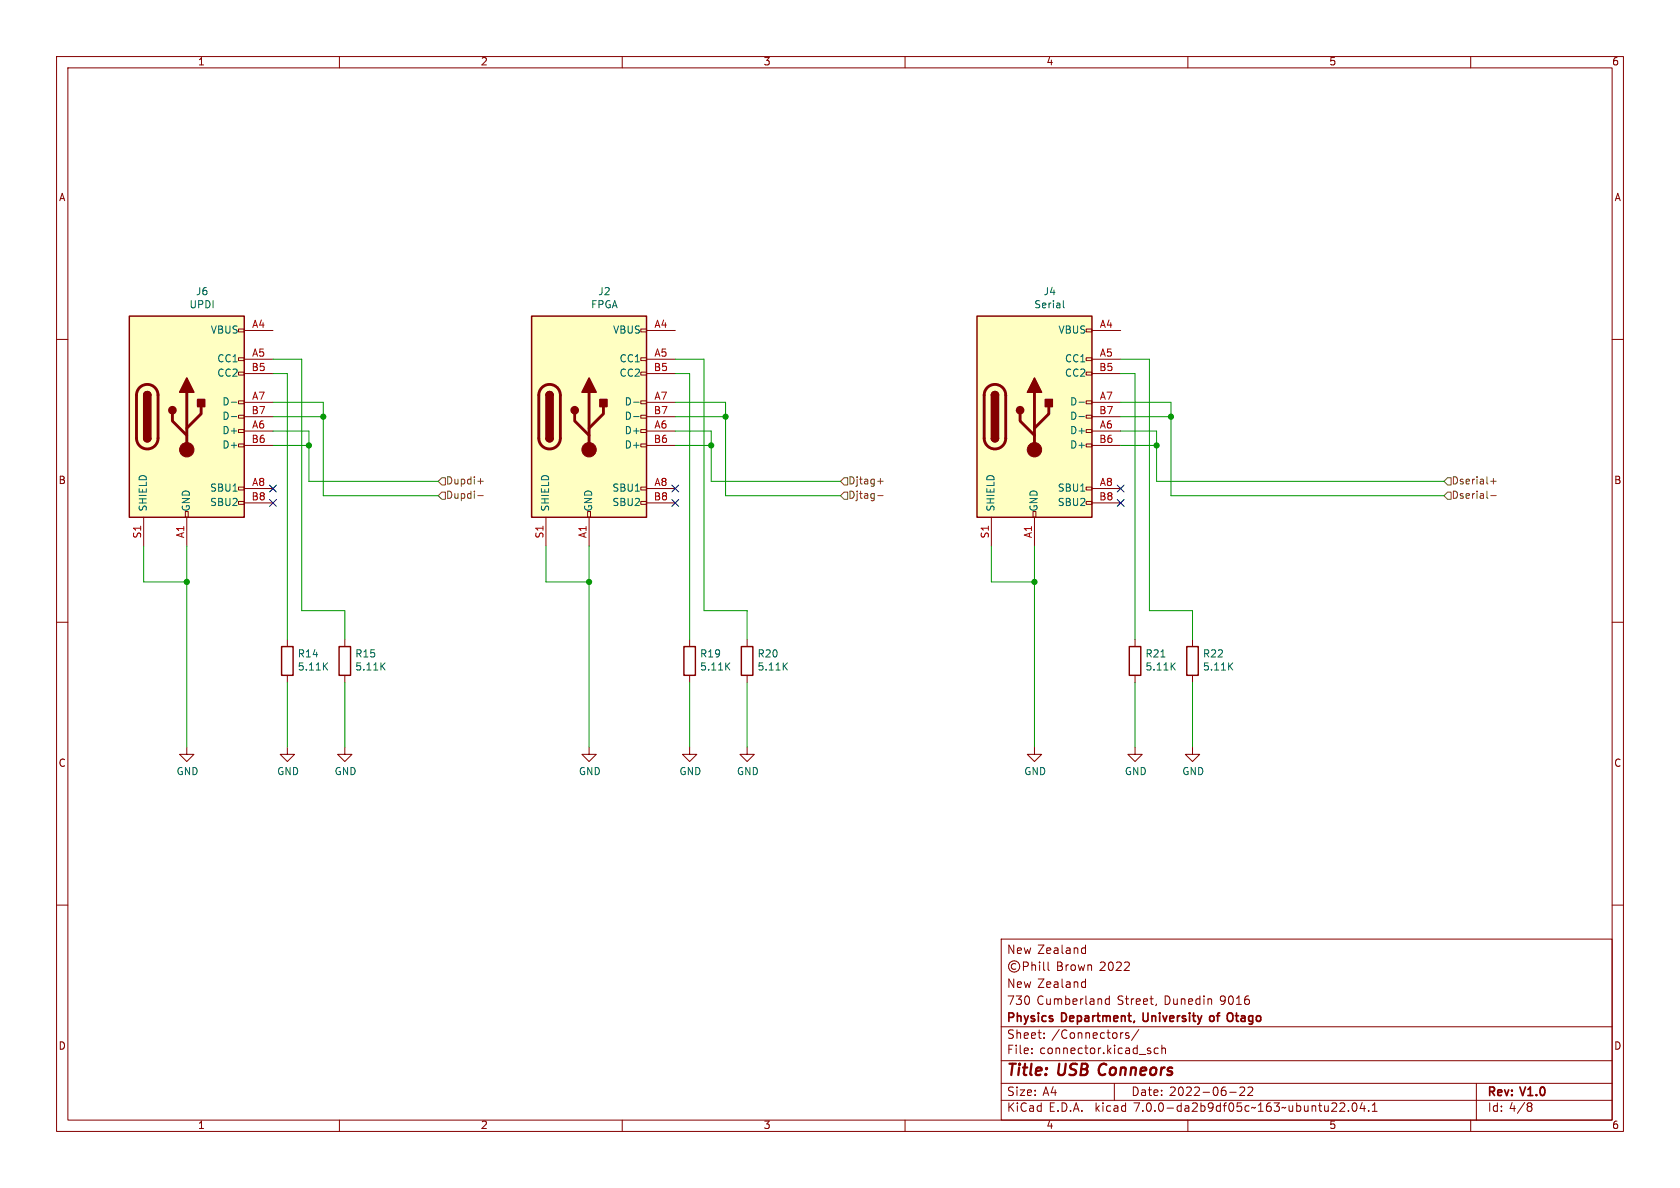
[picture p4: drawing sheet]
<svg xmlns="http://www.w3.org/2000/svg" width="297mm" height="210mm" viewBox="0 0 297 210" stroke-linecap="round" stroke-linejoin="round" font-family="sans-serif">
<g fill="none" stroke="#840000" stroke-width=".18">
<path d="M10 10h277v190h-277zM12 12h273v186h-273zM60 10v2M110 10v2M160 10v2M210 10v2M260 10v2M10 60h2M42.2 58.2h1v.5h-1zM43.2 58.4h5.1M113.3 58.2h1v.5h-1zM114.3 58.4h5.1"/>
<path d="M192 58.2h1v.5h-1zM193 58.4h5.1M285 60h2M42.2 78.5h1v.5h-1zM42.2 75.9h1v.6h-1zM42.2 73.4h1v.5h-1zM42.2 70.9h1v.5h-1zM42.2 65.8h1v.5h-1zM42.2 63.2h1v.6h-1zM43.2 63.5h5.1M43.2 76.2h5.1M43.2 71.1h5.1"/>
<path d="M43.2 66h5.1M43.2 78.7h5.1M43.2 73.7h5.1M113.3 78.5h1v.5h-1zM113.3 75.9h1v.6h-1zM113.3 73.4h1v.5h-1zM113.3 70.9h1v.5h-1zM113.3 65.8h1v.5h-1zM113.3 63.2h1v.6h-1zM114.3 63.5h5.1M114.3 76.2h5.1M114.3 71.1h5.1"/>
<path d="M114.3 66h5.1M114.3 78.7h5.1M114.3 73.7h5.1M192 78.5h1v.5h-1zM192 75.9h1v.6h-1zM192 73.4h1v.5h-1zM192 70.9h1v.5h-1zM192 65.8h1v.5h-1zM192 63.2h1v.6h-1zM193 63.5h5.1M193 76.2h5.1M193 71.1h5.1"/>
<path d="M193 66h5.1M193 78.7h5.1M193 73.7h5.1M25.4 91.4v5.1M32.8 90.4h.5v1h-.5zM33 91.4v5.1M42.2 88.6h1v.6h-1zM42.2 86.1h1v.5h-1zM43.2 86.4h5.1M43.2 88.9h5.1M96.5 91.4v5.1M103.9 90.4h.5v1h-.5z"/>
<path d="M104.1 91.4v5.1M113.3 88.6h1v.6h-1zM113.3 86.1h1v.5h-1zM114.3 86.4h5.1M114.3 88.9h5.1M175.3 91.4v5.1M182.6 90.4h.5v1h-.5zM182.9 91.4v5.1M192 88.6h1v.6h-1zM192 86.1h1v.5h-1zM193 86.4h5.1M193 88.9h5.1"/>
<path d="M10 110h2M50.8 113v1.3M50.8 119.4v1.3M61 113v1.3M61 119.4v1.3M121.9 113v1.3M121.9 119.4v1.3M132.1 113v1.3M132.1 119.4v1.3M200.7 113v1.3M200.7 119.4v1.3M210.8 113v1.3"/>
<path d="M210.8 119.4v1.3M285 110h2M33 132.1v1.3h1.3l-1.3 1.2-1.3-1.2h1.3M50.8 132.1v1.3h1.3l-1.3 1.2-1.3-1.2h1.3M61 132.1v1.3h1.2l-1.2 1.2-1.3-1.2h1.3M104.1 132.1v1.3h1.3l-1.3 1.2-1.2-1.2h1.2M121.9 132.1v1.3h1.3l-1.3 1.2-1.3-1.2h1.3M132.1 132.1v1.3h1.2l-1.2 1.2-1.3-1.2h1.3M182.9 132.1v1.3h1.2l-1.2 1.2-1.3-1.2h1.3M200.7 132.1v1.3h1.2l-1.2 1.2-1.3-1.2h1.3M210.8 132.1v1.3h1.3l-1.3 1.2-1.3-1.2h1.3M10 160h2"/>
<path d="M285 160h2M177 166h108v32h-108zM179.6 170.4a.52 .52 0 0 0-.8 .4 .52 .52 0 0 0 .8 .5M180.9 170.8h.7l.2-.2-.1-.4-.2-.1h-.6v1.5M182.4 170.1v1.5M182.4 170.7l.2-.1h.4l.1 1M183.8 170.1v.1M183.8 170.6v1M184.5 170.1v1.2l.2 .3M185.3 170.1v1.2l.2 .3M191.5 173.6h.4M191.5 167.6h.4"/>
<path d="M191.9 167.1v1.5M191.9 173.1v1.5M191.9 174.5l-.4 .1M191.9 168.5l-.4 .1M196.1 176.1v1.5M196.1 176.6h-.4l-.3 .2v.5l.1 .2h.6M204.4 177.5l-.1 .3M60 198v2M110 198v2M160 198v2M177 194.5h108M177 191.5h108"/>
<path d="M177 187.5h108M177 181.5h108M182.4 186.1v.2M182.4 185.3v.2M184.6 183.4v.2M184.6 182.6v.2M197 191.5v3M198.4 182.6h.1M199.5 182.6h-.3l-.2 .2v.2l.5 .1v.4h-.5M201.3 182l-1.3 1.9M203.4 185.8v.4M204.8 185.3h-.5l-.3 .2v.5l.2 .2h.6"/>
<path d="M205.4 185.4l.2-.1h.4v1M205.4 184.8v1.5M210 198v2M217.4 193.1h1.1M219.2 192.3l.6-.1 .2 .1v.3l-.9 1.1h.9M220.6 192.3l.6-.1 .2 .1 .1 .3-1 1.1h1M236.9 195.1l.6-.1 .2 .1v.3l-.9 1.1h.9M238.4 196.3v.2M239.2 195h.2a.81 .81 0 0 1 .6 .6 .81 .81 0 0 1-.3 .8l-.2 .1a.81 .81 0 0 1-.6-.7 .81 .81 0 0 1 .3-.8zM240.8 194.9l-.3 1.1h.9M241.2 195.5v1M242 196.3v.2"/>
<path d="M242.6 196.5h.9M242.6 195.4l.4-.4v1.5M260 198v2M261 191.5v6.5M270.3 195.6h.2M270.5 195.6l.3 .1v.5l-.3 .3h-.2M270.5 195l.3 .2-.3 .4"/>
<circle cx="179.3" cy="170.8" r="1"/>
</g>
<path d="M214.3 179.6h-.3l-.2 .2 .1 .6 .4 .2M217.3 179.1h.3l.3 .2M217.9 180.3l-.3 .3h-.3" fill="none" stroke="#840000" stroke-width=".3"/>
<g fill="#ffffc2" stroke="#ffffc2" stroke-width=".18">
<path d="M172.7 55.9h20.3v35.5h-20.3z"/>
<path d="M22.9 55.9h20.3v35.5h-20.3z"/>
<path d="M94 55.9h20.3v35.5h-20.3z"/>
</g>
<g fill="none" stroke="#840000" stroke-width=".25">
<path d="M22.9 55.9h20.3v35.5h-20.3zM94 55.9h20.3v35.5h-20.3zM172.7 55.9h20.3v35.5h-20.3zM25.4 77.5a.64 .64 0 0 0 .6 .6 .64 .64 0 0 0 .7-.6M25.4 69.9a.64 .64 0 0 1 .6-.7 .64 .64 0 0 1 .7 .7M96.5 77.5a.64 .64 0 0 0 .7 .6 .64 .64 0 0 0 .6-.6M96.5 69.9a.64 .64 0 0 1 .7-.7 .64 .64 0 0 1 .6 .7M175.3 77.5a.64 .64 0 0 0 .6 .6 .64 .64 0 0 0 .6-.6M175.3 69.9a.64 .64 0 0 1 .6-.7 .64 .64 0 0 1 .6 .7M49.8 114.3h2v5.1h-2zM59.9 114.3h2.1v5.1h-2.1zM120.9 114.3h2v5.1h-2z"/>
<path d="M131.1 114.3h2v5.1h-2zM199.6 114.3h2.1v5.1h-2.1zM209.8 114.3h2v5.1h-2z"/>
</g>
<path d="M24.7 68.5a1.91 1.91 0 0 1 2.1-.4 1.91 1.91 0 0 1 1.1 1.8v7.6a1.91 1.91 0 0 1-1.9 1.9 1.91 1.91 0 0 1-1.9-1.9v-7.8l.2-.7zM30.5 73.2v1.2l2.5 2.6M33 69.3v10.2M35.6 71.9v1.3l-2.6 2.5M95.8 68.5a1.9 1.9 0 0 1 2.1-.4 1.9 1.9 0 0 1 1.2 1.8v7.6a1.91 1.91 0 0 1-1.9 1.9 1.91 1.91 0 0 1-2-1.9l.1-7.8 .1-.7zM101.6 73.2v1.2l2.5 2.6M104.1 69.3v10.2M106.7 71.9v1.3l-2.6 2.5M174.6 68.5a1.9 1.9 0 0 1 2-.4 1.9 1.9 0 0 1 1.2 1.8v7.6a1.91 1.91 0 0 1-1.9 1.9 1.91 1.91 0 0 1-1.9-1.9v-7.8l.2-.7zM180.3 73.2v1.2l2.6 2.6M182.9 69.3v10.2M185.4 71.9v1.3l-2.5 2.5" fill="none" stroke="#840000" stroke-width=".51"/>
<g fill="#840000" stroke="#840000" stroke-width=".25">
<path d="M175.3 77.5h1.2a.64 .64 0 0 1-.6 .6 .64 .64 0 0 1-.6-.6z"/>
<path d="M175.3 69.9h1.2v7.6h-1.2z"/>
<path d="M175.4 69.4a.64 .64 0 0 1 .7-.1 .64 .64 0 0 1 .4 .6h-1.2z"/>
<path d="M182.9 66.8l1.2 2.5h-2.5z"/>
<path d="M184.8 70.6h1.3v1.3h-1.3z"/>
<path d="M25.4 77.5h1.3a.64 .64 0 0 1-.7 .6 .64 .64 0 0 1-.6-.6z"/>
<path d="M25.4 69.9h1.3v7.6h-1.3z"/>
<path d="M25.6 69.4a.64 .64 0 0 1 .7-.1 .64 .64 0 0 1 .4 .6h-1.3z"/>
<path d="M33 66.8l1.3 2.5h-2.6z"/>
<path d="M34.9 70.6h1.3v1.3h-1.3z"/>
<path d="M96.5 77.5h1.3a.64 .64 0 0 1-.6 .6 .64 .64 0 0 1-.7-.6z"/>
<path d="M96.5 69.9h1.3v7.6h-1.3z"/>
<path d="M96.7 69.4a.64 .64 0 0 1 .7-.1 .64 .64 0 0 1 .4 .6h-1.3z"/>
<path d="M104.1 66.8l1.3 2.5h-2.5z"/>
<path d="M106 70.6h1.3v1.3h-1.3z"/>
<circle cx="180.3" cy="72.5" r=".63"/>
<circle cx="30.5" cy="72.5" r=".63"/>
<circle cx="101.6" cy="72.5" r=".63"/>
</g>
<g fill="#840000" stroke="#840000" stroke-width=".18">
<circle cx="182.9" cy="79.5" r="1.27"/>
<circle cx="33" cy="79.5" r="1.27"/>
<circle cx="104.1" cy="79.5" r="1.27"/>
</g>
<g fill="none" stroke="#006464" stroke-width=".18">
<path d="M188 53.1v1.1l.2 .2M40.9 71.1h1M40.9 73.6h1M112 71.1h1M112 73.6h1M190.8 71.1h.9M190.8 73.6h.9M41.2 86.8h.7M112.3 86.8h.7M191.1 86.8h.7M57.4 117.7l.5 .7M57.9 117.2l-.7 .7"/>
<path d="M67.5 117.7l.6 .7M68.1 117.2l-.8 .7M128.5 117.7l.5 .7M129 117.2l-.7 .7M138.6 117.7l.6 .7M139.2 117.2l-.7 .7M207.2 117.7l.6 .7M207.8 117.2l-.8 .7M217.4 117.7l.5 .7M217.9 117.2l-.7 .7"/>
</g>
<g fill="none" stroke="#725600" stroke-width=".18">
<path d="M78.1 84.5h.6v1.2h-.6l-.6-.6zM78.1 87h.6v1.3h-.6l-.6-.7zM84.5 85.1h.9M84.5 87.6h.9M149.2 87h.7v1.3h-.7l-.6-.7zM149.2 84.5h.7v1.2h-.7l-.6-.6zM155.2 85.1h.9M155.2 87.6h.9M255.9 84.5h.6v1.2h-.6l-.6-.6zM255.9 87h.6v1.3h-.6l-.6-.7zM263.5 85.1h1M263.5 87.6h1"/>
<path d="M264 84.6v1"/>
</g>
<g fill="none" stroke="#009600" stroke-width=".18">
<path d="M48.3 71.1h8.8v16.5h20.4M48.3 76.2h6.3v8.9h22.9M48.3 66h2.5v47M48.3 63.5h5v44.5h7.7v5M48.3 78.7h6.3M48.3 73.7h8.8M119.4 63.5h5.1v44.5h7.6v5M119.4 71.1h8.9v16.5h20.3M119.4 76.2h6.3v8.9h22.9M119.4 66h2.5v47M119.4 78.7h6.3M119.4 73.7h8.9"/>
<path d="M198.1 71.1h8.9v16.5h48.3M198.1 76.2h6.4v8.9h50.8M198.1 66h2.6v47M198.1 63.5h5.1v44.5h7.6v5M198.1 78.7h6.4M198.1 73.7h8.9M25.4 96.5v6.4h7.6M33 96.5v35.6M96.5 96.5v6.4h7.6M104.1 96.5v35.6M175.3 96.5v6.4h7.6M182.9 96.5v35.6"/>
<path d="M50.8 120.7v11.4M61 120.7v11.4M121.9 120.7v11.4M132.1 120.7v11.4M200.7 120.7v11.4M210.8 120.7v11.4"/>
</g>
<path d="M47.7 85.8l1.2 1.2M47.7 88.3l1.2 1.2M48.9 85.8l-1.2 1.2M48.9 88.3l-1.2 1.2M118.8 85.8l1.2 1.2M118.8 88.3l1.2 1.2M120 85.8l-1.2 1.2M120 88.3l-1.2 1.2M197.5 85.8l1.2 1.2M197.5 88.3l1.2 1.2M198.7 85.8l-1.2 1.2M198.7 88.3l-1.2 1.2" fill="none" stroke="#000084" stroke-width=".18"/>
<g fill="#009600" stroke="#009600" stroke-width=".18">
<circle cx="54.6" cy="78.7" r=".46"/>
<circle cx="57.1" cy="73.7" r=".46"/>
<circle cx="104.1" cy="102.9" r=".46"/>
<circle cx="33" cy="102.9" r=".46"/>
<circle cx="128.3" cy="73.7" r=".46"/>
<circle cx="125.7" cy="78.7" r=".46"/>
<circle cx="182.9" cy="102.9" r=".46"/>
<circle cx="204.5" cy="78.7" r=".46"/>
<circle cx="207" cy="73.7" r=".46"/>
</g>
<g font-size="2.8" fill="#840000">
<text x="178" y="190.8">Title:</text>
<text x="187.1" y="190.8">USB Conneors</text>
</g>
<g font-size="2.1" fill="#840000">
<text x="178" y="168.9">New Zealand</text>
<text x="186.7" y="171.9">Brown</text>
<text x="194.4" y="171.9">2022</text>
<text x="178" y="177.9">730</text>
<text x="178" y="174.9">New Zealand</text>
<text x="183.3" y="177.9">Cumberland</text>
<text x="197.5" y="177.9">Street,</text>
<text x="205.9" y="177.9">Dunedin</text>
<text x="215.8" y="177.9">9016</text>
<text x="178" y="183.9">Sheet:</text>
<text x="178" y="181.1">Physics</text>
<text x="185.9" y="183.9">/Connectors/</text>
<text x="187.8" y="181.1">Department,</text>
<text x="202.6" y="181.1">University</text>
<text x="214.9" y="181.1">of</text>
<text x="218.5" y="181.1">Otago</text>
<text x="178" y="186.6">File:</text>
<text x="183.8" y="186.6">connector.kicad_sch</text>
<text x="178" y="196.8">KiCad</text>
<text x="178" y="194">Size:</text>
<text x="184.3" y="194">A4</text>
<text x="185.4" y="196.8">E.D.A.</text>
<text x="193.7" y="196.8">kicad</text>
<text x="200" y="194">Date:</text>
<text x="200.6" y="196.8">7.0.0-da2b9df05c~163~ubuntu22.04.1</text>
<text x="206.7" y="194">2022-06-22</text>
<text x="263" y="194.2">Rev:</text>
<text x="263" y="196.8">Id: 4/8</text>
<text x="269" y="194.2">V1.0</text>
</g>
<g font-size="1.8" fill="#840000">
<text x="35" y="11.8">1</text>
<text x="85" y="11.8">2</text>
<text x="135" y="11.8">3</text>
<text x="185" y="11.8">4</text>
<text x="235" y="11.8">5</text>
<text x="285" y="11.8">6</text>
<text x="10.4" y="35.8">A</text>
<text x="285.4" y="35.8">A</text>
<text x="10.3" y="85.8">B</text>
<text x="285.3" y="85.8">B</text>
<text x="10.3" y="135.8">C</text>
<text x="285.3" y="135.8">C</text>
<text x="10.3" y="185.8">D</text>
<text x="285.3" y="185.8">D</text>
<text x="35" y="199.8">1</text>
<text x="85" y="199.8">2</text>
<text x="135" y="199.8">3</text>
<text x="185" y="199.8">4</text>
<text x="235" y="199.8">5</text>
<text x="285" y="199.8">6</text>
</g>
<g font-size="1.8" fill="#006464">
<text x="34.6" y="52.5">J6</text>
<text x="105.7" y="52.5">J2</text>
<text x="184.4" y="52.5">J4</text>
<text x="33.4" y="54.8">UPDI</text>
<text x="37.1" y="59.2">VBUS</text>
<text x="104.4" y="54.8">FPGA</text>
<text x="108.3" y="59.2">VBUS</text>
<text x="182.8" y="54.8">Serial</text>
<text x="187" y="59.2">VBUS</text>
<text x="38.3" y="64.3">CC1</text>
<text x="109.4" y="64.3">CC1</text>
<text x="188.1" y="64.3">CC1</text>
<text x="38.3" y="66.9">CC2</text>
<text x="39.2" y="71.9">D-</text>
<text x="109.4" y="66.9">CC2</text>
<text x="110.3" y="71.9">D-</text>
<text x="188.1" y="66.9">CC2</text>
<text x="189.1" y="71.9">D-</text>
<text x="39.2" y="77">D+</text>
<text x="39.2" y="74.5">D-</text>
<text x="110.3" y="77">D+</text>
<text x="110.3" y="74.5">D-</text>
<text x="189.1" y="77">D+</text>
<text x="189.1" y="74.5">D-</text>
<text x="39.2" y="79.6">D+</text>
<text x="110.3" y="79.6">D+</text>
<text x="189.1" y="79.6">D+</text>
<text x="37" y="87.2">SBU1</text>
<text x="37" y="89.7">SBU2</text>
<text x="108.1" y="87.2">SBU1</text>
<text x="108.1" y="89.7">SBU2</text>
<text x="186.9" y="87.2">SBU1</text>
<text x="186.9" y="89.7">SBU2</text>
<text x="26.2" y="90.4" transform="rotate(-90 26.2 90.4)">SHIELD</text>
<text x="33.8" y="90.4" transform="rotate(-90 33.8 90.4)">GND</text>
<text x="97.3" y="90.4" transform="rotate(-90 97.3 90.4)">SHIELD</text>
<text x="105" y="90.4" transform="rotate(-90 105 90.4)">GND</text>
<text x="176.1" y="90.4" transform="rotate(-90 176.1 90.4)">SHIELD</text>
<text x="183.7" y="90.4" transform="rotate(-90 183.7 90.4)">GND</text>
<text x="52.6" y="116.5">R14</text>
<text x="52.6" y="118.8">5.11K</text>
<text x="62.7" y="116.5">R15</text>
<text x="62.7" y="118.8">5.11K</text>
<text x="123.7" y="116.5">R19</text>
<text x="123.7" y="118.8">5.11K</text>
<text x="133.9" y="116.5">R20</text>
<text x="133.9" y="118.8">5.11K</text>
<text x="202.4" y="116.5">R21</text>
<text x="202.4" y="118.8">5.11K</text>
<text x="212.6" y="116.5">R22</text>
<text x="212.6" y="118.8">5.11K</text>
<text x="31.1" y="137.3">GND</text>
<text x="48.9" y="137.3">GND</text>
<text x="59.1" y="137.3">GND</text>
<text x="102.3" y="137.3">GND</text>
<text x="120" y="137.3">GND</text>
<text x="130.2" y="137.3">GND</text>
<text x="181" y="137.3">GND</text>
<text x="198.8" y="137.3">GND</text>
<text x="208.9" y="137.3">GND</text>
</g>
<g font-size="1.8" fill="#a90000">
<text x="44.5" y="58.2">A4</text>
<text x="115.6" y="58.2">A4</text>
<text x="194.4" y="58.2">A4</text>
<text x="44.4" y="65.8">B5</text>
<text x="44.5" y="63.2">A5</text>
<text x="115.5" y="65.8">B5</text>
<text x="115.6" y="63.2">A5</text>
<text x="194.3" y="65.8">B5</text>
<text x="194.4" y="63.2">A5</text>
<text x="44.5" y="70.9">A7</text>
<text x="115.6" y="70.9">A7</text>
<text x="194.4" y="70.9">A7</text>
<text x="44.4" y="73.4">B7</text>
<text x="44.5" y="75.9">A6</text>
<text x="115.5" y="73.4">B7</text>
<text x="115.6" y="75.9">A6</text>
<text x="194.3" y="73.4">B7</text>
<text x="194.4" y="75.9">A6</text>
<text x="44.4" y="78.5">B6</text>
<text x="115.5" y="78.5">B6</text>
<text x="194.3" y="78.5">B6</text>
<text x="44.4" y="88.6">B8</text>
<text x="44.5" y="86.1">A8</text>
<text x="115.5" y="88.6">B8</text>
<text x="115.6" y="86.1">A8</text>
<text x="194.3" y="88.6">B8</text>
<text x="194.4" y="86.1">A8</text>
<text x="25.1" y="95.3" transform="rotate(-90 25.1 95.3)">S1</text>
<text x="32.8" y="95.2" transform="rotate(-90 32.8 95.2)">A1</text>
<text x="96.3" y="95.3" transform="rotate(-90 96.3 95.3)">S1</text>
<text x="103.9" y="95.2" transform="rotate(-90 103.9 95.2)">A1</text>
<text x="175" y="95.3" transform="rotate(-90 175 95.3)">S1</text>
<text x="182.6" y="95.2" transform="rotate(-90 182.6 95.2)">A1</text>
</g>
<g font-size="1.8" fill="#725600">
<text x="78.8" y="85.9">Dupdi+</text>
<text x="78.8" y="88.5">Dupdi-</text>
<text x="150" y="88.5">Djtag-</text>
<text x="150" y="85.9">Djtag+</text>
<text x="256.6" y="85.9">Dserial+</text>
<text x="256.6" y="88.5">Dserial-</text>
</g>
</svg>
